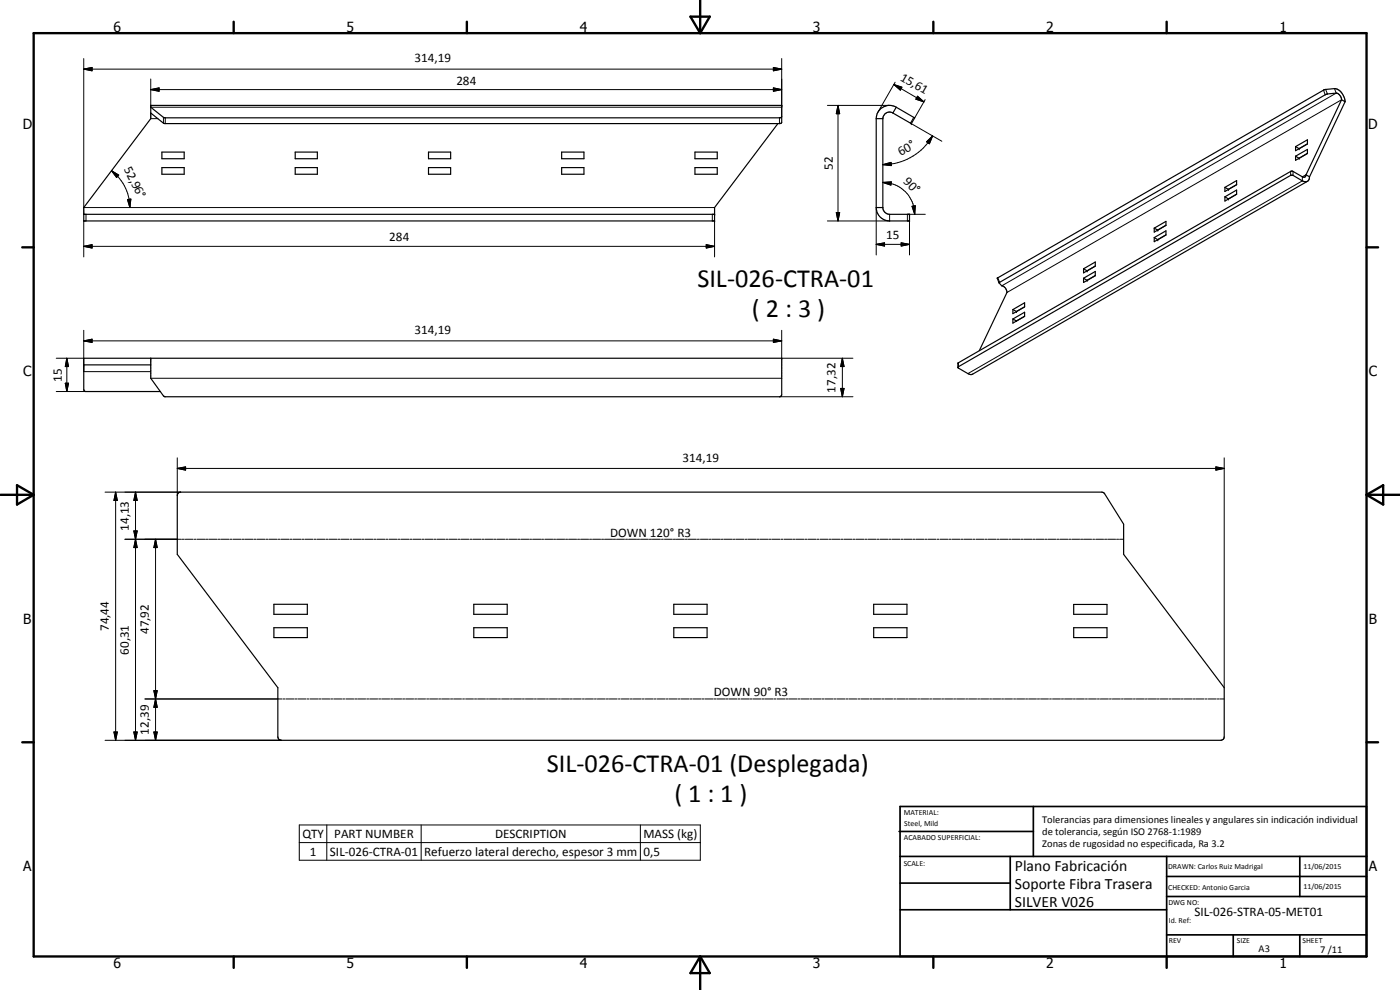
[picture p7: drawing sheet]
<svg xmlns="http://www.w3.org/2000/svg" width="420mm" height="297mm" viewBox="0 0 420 297" stroke-linecap="round" stroke-linejoin="round" font-family="sans-serif">
<g fill="none" stroke="#000" stroke-width=".35">
<path d="M45.2 33.9l4.2 3.2h184.7l.5-.4v-5.1h-189.4v4l-20.1 26.7v4h189.3v-4l19.1-25.2M45.2 32.2l4.2 3.1h184.7l.5-.2M263 35.6h2M263 35.6v26.7M265 35.6v26.7M268 33.9l5.5 3.1M268 33.9a1.98 1.98 0 0 0-3 1.7M269 32.2a4 4 0 0 0-6 3.4M269 32.2l5.4 3.1M269 32.2l-1 1.7M273.5 37v.1M274.4 35.3h.1"/>
<path d="M274.5 35.3l-1 1.8M402.6 29.9a2.02 2.02 0 0 0-1.6-2l-3.2 .5-98 56.4M402.6 29.9l1.1 .6M402.6 29.9l-10.6 22.6M403.7 30.5a4 4 0 0 0-3.2-3.9l-3.2 .4-98 56.4 .5 1.5M403.7 30.5l-10.7 22.5M48.6 45.6h6.7v2h-6.7zM48.6 50.3h6.7v2h-6.7zM88.6 45.6h6.6v2h-6.6zM88.6 50.3h6.6v2h-6.6zM128.6 45.6h6.6v2h-6.6zM128.6 50.3h6.6v2h-6.6z"/>
<path d="M168.6 45.6h6.6v2h-6.6zM168.6 50.3h6.6v2h-6.6zM208.6 45.6h6.7v2h-6.7zM208.6 50.3h6.7v2h-6.7zM367.6 59.1l3.5-2.1v1.3l-3.5 2zM371.1 55.4l-3.5 2v-1.2M371.1 58.3l-2.4 1.4-1.1-.6M371.1 55.4v-1.2l-3.5 2M371.1 55.4l-2.4 1.4-1.1-.6M388.8 46.9l3.6-2.1v1.3l-3.6 2zM392 52.5a.67 .67 0 0 1-.4 .6 .67 .67 0 0 1-.7-.1l-3-1.6h-.4l-99.9 57.5-.1 1.4 3.2 1.9 .6 .2 .7-.2 100.4-57.8M392 52.5l1 .5"/>
<path d="M392.4 54.4h-1.3l-3-1.8h-.8l-99.8 57.6M392.4 43.2v-1.2l-3.6 2M392.4 43.2l-2.5 1.4-1.1-.6M392.4 43.2l-3.6 2v-1.2M392.4 46l-2.5 1.5-1.1-.6M393 53l-.2 .9-.4 .5M25.1 64.3h189.3M263 62.3a4 4 0 0 0 4 4h6v-2h-6a2.09 2.09 0 0 1-2-2M263 62.3h2M328.7 79.8v-1.2l-3.5 2M328.7 79.8l-2.4 1.5-1.1-.7M328.7 79.8l-3.5 2.1v-1.3"/>
<path d="M349.9 67.6l-3.5 2v-1.1M349.9 70.5l-3.5 2v-1.2M349.9 70.5l-2.4 1.4-1.1-.6M349.9 67.6v-1.2l-3.5 2.1M349.9 70.5v-1.2l-3.5 2M349.9 67.6l-2.4 1.4-1.1-.5M299.8 84.8v.1M299.8 84.9l.8 .9a1.97 1.97 0 0 1 1.6 2l-8.3 17.4M304 95.7l1 .6M305 96.3v.1M307.5 92.1v-1.3l-3.5 2.1M307.5 92.1l-3.5 2v-1.2"/>
<path d="M307.5 94.9l-3.5 2v-1.2M307.5 94.9v-1.2l-3.5 2M307.5 94.9l-2.5 1.4M307.5 92.1l-2.5 1.4-1-.6M325.2 83.5l3.5-2.1v1.3l-3.5 2.1zM328.7 82.7l-2.4 1.4-1.1-.6M25.1 109.5h20.1M45.2 107.5v6l3.9 5.3 .3 .2h184.7l.5-.5v-11h-209.5v9.3l.5 .7h22.6M53.4 148l.8-.3h276.7l.6 .4 5.7 9.2v9l30.2 40-.1 15.2-.9 .6h-282.3l-.5-.4-.2-.6v-14.8l-30.2-40v-17.6zM82.2 181.3h10v3h-10zM82.2 188.3h10v3h-10zM142.2 181.3h10v3h-10z"/>
<path d="M142.2 188.3h10v3h-10zM202.2 181.3h10v3h-10zM202.2 188.3h10v3h-10zM262.2 181.3h10v3h-10zM262.2 188.3h10v3h-10zM322.2 181.4h10v2.9h-10zM322.2 188.3h10v3h-10z"/>
</g>
<g fill="none" stroke="#000" stroke-width=".3">
<path d="M25.1 17.6v44.7h189.3M234.6 17.6v17.5M25.1 20.7l2.5-.5v1.1zM25.1 20.7h209.5M45.2 26.9l2.5-.5v1zM45.2 32.2h189.4M45.2 35.6h2.2M45.2 26.9h189.4M45.2 23.7v7.9M49.1 35.2v1.8M49.6 35.3v1.8M232.1 26.4l2.5 .5-2.5 .5z"/>
<path d="M232.1 20.2l2.5 .5-2.5 .6zM233.9 35.3v1.8M248.3 31.6h18.7M251.5 31.6l.5 2.5h-1zM251.5 31.6v34.7M268.3 25.4l2.4 .8-.5 .9zM268.3 25.4l9 5.2M268.6 24.7l-5.1 8.9M274.2 35.2l-.9 1.8 9.3 5.4M275.4 28.9l1.9 1.7-2.4-.8zM277.7 29.9l-3.2 5.4M397.2 27.1l.5 1.3"/>
<path d="M397.8 26.8l.6 1.4M400.5 26.6l.5 1.3-100.4 57.9M402.6 29.9l-100.4 57.9M33.5 51.2l2.1 1.3-.6 .8zM33.5 51.2a14 14 0 0 1 5.5 11.1M38.3 59.9l1-.2-.3 2.6zM265 49.4l2.4-.7 .1 1zM265 54.7l2.5-.1-.1 .9zM265 54.7a9.5 9.5 0 0 1 7.2 3.3l1.2 1.8a9.3 9.3 0 0 1 1.1 4.5M278.1 42.5l1.8-1.7-1 2.3zM279.9 40.8a17.3 17.3 0 0 1-14.9 8.6M387.3 51.4v1.2"/>
<path d="M388.1 51.4v1.2M392 52.5l-1.1 .5v1.3l-100.4 57.8M25.1 73.9l2.5-.5v1zM25.1 73.9h189.3M25.1 66.3v10.8M25.8 64.3v2M212 73.4l2.4 .5-2.4 .5zM213.8 64.3v2M214.4 66.3v10.8M251 63.8h1l-.5 2.5zM263 73.3l2.5-.4v.9zM263 73.3h10"/>
<path d="M263 62.3v14.2M267 64.3v2h-18.7M270.5 72.9l2.5 .4-2.5 .5zM273 66.3v10.2M273.7 61.9l1-.2-.2 2.6zM277.7 64.3h-5.4v2M25.1 99.1v12.4h20.1M234.6 99.1v8.4h21.4M299.5 83.4l.5 1.3M16.9 107.5h8.2M16.9 117.5h8.9M19.6 115h1l-.5 2.5z"/>
<path d="M20.1 107.5l.5 2.5h-1zM20.1 107.5v10M25.1 102.3l2.5-.5v.9zM25.1 102.3h209.5M45.2 113.5h189.4M232.1 101.8l2.5 .5-2.5 .4zM233.9 119h22.1M252.3 116.5h1l-.5 2.5zM252.8 107.5l.5 2.5h-1zM252.8 107.5v11.5M287.6 108.8v1.2M53.2 137.4v11.3"/>
<path d="M367.4 137.4v68.9M31.5 147.7h22.7M34.7 147.7l.5 2.5h-1zM34.7 147.7v74.4M40.2 159.3h1l-.5 2.5zM40.2 159.3l1 5h-1l1-5zM40.7 147.7l.5 2.5h-1zM40.7 147.7v74.4M53.2 140.5l2.5-.4v1zM53.2 140.5h314.2M364.9 140.1l2.5 .4-2.5 .6zM37.5 161.8h16.9"/>
<path d="M40.7 161.8l.5 2.5h-1zM46.7 161.8l.5 2.5h-1zM46.7 161.8v60.3M54.7 161.8h.6M55.6 161.8h2.4M58.3 161.8h.6M59.2 161.8h2.4M61.9 161.8h.6M62.8 161.8h2.4M65.5 161.8h.6M66.4 161.8h2.4M69.1 161.8h.6"/>
<path d="M70 161.8h2.4M72.7 161.8h.6M73.6 161.8h2.4M76.3 161.8h.6M77.2 161.8h2.4M79.9 161.8h.6M80.8 161.8h2.4M83.5 161.8h.6M84.4 161.8h2.4M87.1 161.8h.6M88 161.8h2.4M90.7 161.8h.6"/>
<path d="M91.6 161.8h2.3M94.3 161.8h.6M95.2 161.8h2.4M97.9 161.8h.6M98.8 161.8h2.3M101.4 161.8h.7M102.4 161.8h2.3M105.1 161.8h.5M105.9 161.8h2.5M108.6 161.8h.7M109.5 161.8h2.4M112.2 161.8h.6"/>
<path d="M113.1 161.8h2.4M115.8 161.8h.6M116.7 161.8h2.4M119.4 161.8h.6M120.3 161.8h2.4M123 161.8h.6M123.9 161.8h2.4M126.6 161.8h.6M127.5 161.8h2.4M130.2 161.8h.6M131.1 161.8h2.4M133.8 161.8h.6"/>
<path d="M134.7 161.8h2.4M137.4 161.8h.6M138.3 161.8h2.4M141 161.8h.6M141.9 161.8h2.4M144.6 161.8h.6M145.5 161.8h2.4M148.2 161.8h.6M149.1 161.8h2.4M151.8 161.8h.5M152.7 161.8h2.4M155.4 161.8h.6"/>
<path d="M156.3 161.8h2.4M159 161.8h.5M159.8 161.8h2.5M162.5 161.8h.6M163.5 161.8h2.4M166.1 161.8h.6M167 161.8h2.4M169.7 161.8h.6M170.6 161.8h2.4M173.3 161.8h.6M174.2 161.8h2.4M176.9 161.8h.6"/>
<path d="M177.8 161.8h2.4M180.5 161.8h.6M181.4 161.8h2.4M184.1 161.8h.6M185 161.8h2.4M187.7 161.8h.6M188.6 161.8h2.4M191.3 161.8h.6M192.2 161.8h2.4M194.9 161.8h.6M195.8 161.8h2.4M198.5 161.8h.6"/>
<path d="M199.4 161.8h2.4M202.1 161.8h.6M203 161.8h2.4M205.7 161.8h.6M206.6 161.8h2.4M209.3 161.8h.6M210.2 161.8h2.4M212.9 161.8h.6M213.8 161.8h2.4M216.5 161.8h.6M217.4 161.8h2.4M220.1 161.8h.6"/>
<path d="M221 161.8h2.3M223.7 161.8h.6M224.6 161.8h2.4M227.3 161.8h.6M228.2 161.8h2.4M230.8 161.8h.7M231.8 161.8h2.3M234.5 161.8h.5M235.4 161.8h2.4M238 161.8h.7M239 161.8h2.3M241.6 161.8h.6"/>
<path d="M242.5 161.8h2.4M245.2 161.8h.6M246.2 161.8h2.3M248.8 161.8h.7M249.7 161.8h2.4M252.4 161.8h.6M253.3 161.8h2.4M256 161.8h.6M256.9 161.8h2.4M259.6 161.8h.6M260.5 161.8h2.4M263.2 161.8h.6"/>
<path d="M264.1 161.8h2.4M266.8 161.8h.6M267.7 161.8h2.4M270.4 161.8h.6M271.3 161.8h2.4M274 161.8h.6M274.9 161.8h2.4M277.6 161.8h.6M278.5 161.8h2.4M281.2 161.8h.6M282.1 161.8h2.4M284.8 161.8h.6"/>
<path d="M285.7 161.8h2.4M288.4 161.8h.6M289.3 161.8h2.4M292 161.8h.6M292.9 161.8h2.4M295.6 161.8h.6M296.4 161.8h2.5M299.2 161.8h.6M300 161.8h2.5M302.8 161.8h.5M303.6 161.8h2.5M306.4 161.8h.5"/>
<path d="M307.2 161.8h2.5M310 161.8h.5M310.8 161.8h2.5M313.6 161.8h.5M314.4 161.8h2.4M317.1 161.8h.6M318 161.8h2.5M320.7 161.8h.6M321.6 161.8h2.4M324.3 161.8h.6M325.2 161.8h2.4M327.9 161.8h.6"/>
<path d="M328.8 161.8h2.4M331.5 161.8h.6M332.4 161.8h2.4M335.1 161.8h.6M336 161.8h1.2M34.2 219.6h1l-.5 2.5zM40.2 219.6h1l-.5 2.5zM43.5 209.7h41.1M46.2 219.6h1l-.5 2.5zM46.2 207.2h1l-.5 2.5zM46.2 207.2l1 5h-1l1-5zM46.7 209.7l.5 2.5h-1z"/>
<path d="M84.9 209.7h.6M85.8 209.7h2.4M88.5 209.7h.6M89.4 209.7h2.4M92.1 209.7h.6M93 209.7h2.4M95.7 209.7h.6M96.6 209.7h2.4M99.3 209.7h.6M100.1 209.7h2.5M102.9 209.7h.6M103.8 209.7h2.4"/>
<path d="M106.5 209.7h.6M107.3 209.7h2.5M110.1 209.7h.5M110.9 209.7h2.5M113.7 209.7h.5M114.5 209.7h2.5M117.3 209.7h.5M118.1 209.7h2.5M120.9 209.7h.5M121.7 209.7h2.5M124.4 209.7h.6M125.3 209.7h2.4"/>
<path d="M128 209.7h.6M128.9 209.7h2.4M131.6 209.7h.6M132.5 209.7h2.4M135.2 209.7h.6M136.1 209.7h2.4M138.8 209.7h.6M139.7 209.7h2.4M142.4 209.7h.6M143.3 209.7h2.4M146 209.7h.6M146.9 209.7h2.4"/>
<path d="M149.6 209.7h.6M150.5 209.7h2.4M153.2 209.7h.6M154.1 209.7h2.4M156.8 209.7h.6M157.7 209.7h2.4M160.4 209.7h.6M161.3 209.7h2.4M164 209.7h.6M164.9 209.7h2.4M167.6 209.7h.6M168.5 209.7h2.4"/>
<path d="M171.1 209.7h.7M172.1 209.7h2.3M174.8 209.7h.6M175.7 209.7h2.4M178.4 209.7h.6M179.3 209.7h2.3M181.9 209.7h.7M182.8 209.7h2.4M185.6 209.7h.5M186.5 209.7h2.3M189.1 209.7h.7M190 209.7h2.4"/>
<path d="M192.7 209.7h.6M193.6 209.7h2.4M196.3 209.7h.6M197.3 209.7h2.3M199.9 209.7h.6M200.8 209.7h2.4M203.5 209.7h.6M204.4 209.7h2.4M207.1 209.7h.6M208 209.7h2.4M210.7 209.7h.6M211.6 209.7h2.4"/>
<path d="M214.3 209.7h.6M215.2 209.7h2.4M217.9 209.7h.6M218.8 209.7h2.4M221.5 209.7h.6M222.4 209.7h2.4M225.1 209.7h.6M226 209.7h2.4M228.7 209.7h.6M229.6 209.7h2.4M232.3 209.7h.6M233.2 209.7h2.4"/>
<path d="M235.9 209.7h.6M236.8 209.7h2.4M239.5 209.7h.6M240.4 209.7h2.4M243.1 209.7h.6M244 209.7h2.4M246.7 209.7h.6M247.6 209.7h2.4M250.3 209.7h.6M251.2 209.7h2.4M253.9 209.7h.6M254.8 209.7h2.3"/>
<path d="M257.5 209.7h.6M258.3 209.7h2.5M261.1 209.7h.6M261.9 209.7h2.4M264.6 209.7h.6M265.5 209.7h2.4M268.3 209.7h.5M269.1 209.7h2.5M271.8 209.7h.6M272.7 209.7h2.4M275.4 209.7h.6M276.3 209.7h2.4"/>
<path d="M279 209.7h.6M279.9 209.7h2.4M282.6 209.7h.6M283.5 209.7h2.4M286.2 209.7h.6M287.1 209.7h2.4M289.8 209.7h.6M290.7 209.7h2.4M293.4 209.7h.6M294.3 209.7h2.4M297 209.7h.6M297.9 209.7h2.4"/>
<path d="M300.6 209.7h.6M301.5 209.7h2.4M304.2 209.7h.6M305.1 209.7h2.4M307.8 209.7h.6M308.7 209.7h2.4M311.4 209.7h.6M312.3 209.7h2.4M315 209.7h.5M315.9 209.7h2.4M318.5 209.7h.7M319.5 209.7h2.3"/>
<path d="M322.1 209.7h.6M323 209.7h2.4M325.7 209.7h.6M326.7 209.7h2.3M329.3 209.7h.6M330.2 209.7h2.4M332.9 209.7h.6M333.8 209.7h2.4M336.5 209.7h.6M337.4 209.7h2.4M340.1 209.7h.6M341 209.7h2.4"/>
<path d="M343.7 209.7h.6M344.6 209.7h2.4M347.3 209.7h.6M348.2 209.7h2.4M350.9 209.7h.6M351.8 209.7h2.4M354.5 209.7h.6M355.4 209.7h2.4M358.1 209.7h.6M359 209.7h2.4M361.7 209.7h.6M362.6 209.7h2.4"/>
<path d="M365.3 209.7h.6M366.2 209.7h1.2M31.5 222.1h52.9M89.8 247.5h120.4v10.6h-120.4zM89.8 252.8h120.4M98.1 247.5v10.6M126.4 247.5v10.6M192.2 247.5v10.6"/>
</g>
<g fill="#000">
<circle cx="45.2" cy="31.6" r=".18"/>
<circle cx="234.6" cy="31.6" r=".18"/>
<circle cx="273.5" cy="37.1" r=".18"/>
<circle cx="368.7" cy="59.7" r=".18"/>
<circle cx="368.7" cy="56.8" r=".18"/>
<circle cx="389.9" cy="47.5" r=".18"/>
<circle cx="389.9" cy="44.6" r=".18"/>
<circle cx="214.4" cy="66.3" r=".18"/>
<circle cx="214.4" cy="64.3" r=".18"/>
<circle cx="273" cy="66.3" r=".18"/>
<circle cx="273" cy="64.3" r=".18"/>
<circle cx="347.5" cy="69" r=".18"/>
<circle cx="347.5" cy="71.9" r=".18"/>
<circle cx="305" cy="93.5" r=".18"/>
<circle cx="326.3" cy="84.1" r=".18"/>
<circle cx="326.3" cy="81.3" r=".18"/>
</g>
<g fill="none" stroke="#000" stroke-width=".71">
<path d="M10.1 9.9h400v277.1h-400zM70.1 6.5v3.4M140.1 6.5v3.4M207.2 5h5.8l-2.9 4.9zM210.1 0v9.9M280.1 6.5v3.4M350.1 6.5v3.4M6.7 74.2h3.4M410.1 74.2h3.5M.1 148.5h10M5.1 145.6l5 2.9-5 2.9zM410.1 148.5h10"/>
<path d="M410.1 148.5l5-2.9v5.8zM6.7 222.7h3.4M410.1 222.7h3.5M70.1 287v3.4M140.1 287v3.4M210.1 287v10M210.1 287l2.9 5h-5.8zM280.1 287v3.4M350.1 287v3.4"/>
</g>
<g fill="none" stroke="#000" stroke-width=".51">
<path d="M269.8 249.5h40.3M270.1 242h140v45h-140zM270.1 257h140M303.2 257v16M310.1 242v15M350.1 257v30M390.1 257v12M270.1 265h33.1M270.1 273h80M350.1 269h60M350.1 263h60M350.1 280.5h60"/>
<path d="M370.1 280.5v6.5M390.1 280.5v6.5"/>
</g>
<g fill="#000">
<path d="M25.1 20.7l2.5-.5v1.1zM45.2 26.9l2.5-.5v1zM232.1 26.4l2.5 .5-2.5 .5zM232.1 20.2l2.5 .5-2.5 .6zM251.5 31.6l.5 2.5h-1zM268.3 25.4l2.4 .8-.5 .9zM275.4 28.9l1.9 1.7-2.4-.8zM33.5 51.2l2.1 1.3-.6 .8zM38.3 59.9l1-.2-.3 2.6zM265 49.4l2.4-.7 .1 1zM265 54.7l2.5-.1-.1 .9zM278.1 42.5l1.8-1.7-1 2.3z"/>
<path d="M25.1 73.9l2.5-.5v1zM212 73.4l2.4 .5-2.4 .5zM251 63.8h1l-.5 2.5zM263 73.3l2.5-.4v.9zM270.5 72.9l2.5 .4-2.5 .5zM273.7 61.9l1-.2-.2 2.6zM19.6 115h1l-.5 2.5zM20.1 107.5l.5 2.5h-1zM25.1 102.3l2.5-.5v.9zM232.1 101.8l2.5 .5-2.5 .4zM252.3 116.5h1l-.5 2.5zM252.8 107.5l.5 2.5h-1z"/>
<path d="M34.7 147.7l.5 2.5h-1zM40.2 159.3h1l-.5 2.5zM40.7 147.7l.5 2.5h-1zM53.2 140.5l2.5-.4v1zM364.9 140.1l2.5 .4-2.5 .6zM40.7 161.8l.5 2.5h-1zM46.7 161.8l.5 2.5h-1zM34.2 219.6h1l-.5 2.5zM40.2 219.6h1l-.5 2.5zM46.2 219.6h1l-.5 2.5zM46.2 207.2h1l-.5 2.5zM46.7 209.7l.5 2.5h-1z"/>
</g>
<g font-size="7.9">
<text x="209.3" y="86.1">SIL-026-CTRA-01</text>
<text x="225.7" y="95.1">( 2 : 3 )</text>
<text x="164.2" y="231.5">SIL-026-CTRA-01 (Desplegada)</text>
<text x="202.4" y="240.5">( 1 : 1 )</text>
</g>
<g font-size="4.7">
<text x="304.6" y="261.2">Plano Fabricación</text>
<text x="304.6" y="266.6">Soporte Fibra Trasera</text>
<text x="304.6" y="272">SILVER V026</text>
</g>
<g font-size="4.2">
<text x="34" y="9.6">6</text>
<text x="104" y="9.6">5</text>
<text x="174" y="9.6">4</text>
<text x="244" y="9.6">3</text>
<text x="314" y="9.6">2</text>
<text x="384" y="9.6">1</text>
<text x="6.8" y="38.7">D</text>
<text x="410.6" y="38.7">D</text>
<text x="7" y="112.9">C</text>
<text x="410.8" y="112.9">C</text>
<text x="7" y="187.1">B</text>
<text x="410.8" y="187.1">B</text>
<text x="7" y="261.4">A</text>
<text x="410.8" y="261.4">A</text>
<text x="34" y="290.4">6</text>
<text x="104" y="290.4">5</text>
<text x="174" y="290.4">4</text>
<text x="244" y="290.4">3</text>
<text x="314" y="290.4">2</text>
<text x="384" y="290.4">1</text>
</g>
<g font-size="3.9">
<text x="124.4" y="18.7">314,19</text>
<text x="269.9" y="24" transform="rotate(30 269.9 24)">15,61</text>
<text x="137" y="25.4">284</text>
<text x="270.3" y="46.8" transform="rotate(-30 270.3 46.8)">60°</text>
<text x="37.1" y="50.6" transform="rotate(64 37.1 50.6)">52,96°</text>
<text x="249.9" y="51" transform="rotate(-90 249.9 51)">52</text>
<text x="271" y="54.6" transform="rotate(45 271 54.6)">90°</text>
<text x="266" y="71.8">15</text>
<text x="116.8" y="72.3">284</text>
<text x="124.4" y="100.2">314,19</text>
<text x="18.5" y="114.5" transform="rotate(-90 18.5 114.5)">15</text>
<text x="250.7" y="117.8" transform="rotate(-90 250.7 117.8)">17,32</text>
<text x="204.8" y="138.5">314,19</text>
<text x="38.6" y="159.3" transform="rotate(-90 38.6 159.3)">14,13</text>
<text x="183.1" y="161">DOWN 120° R3</text>
<text x="32.6" y="189.4" transform="rotate(-90 32.6 189.4)">74,44</text>
<text x="44.7" y="190.2" transform="rotate(-90 44.7 190.2)">47,92</text>
<text x="38.6" y="196.5" transform="rotate(-90 38.6 196.5)">60,31</text>
<text x="214.2" y="208.9">DOWN 90° R3</text>
<text x="44.7" y="220.4" transform="rotate(-90 44.7 220.4)">12,39</text>
<text x="90.8" y="251.4">QTY</text>
<text x="100.3" y="251.4">PART NUMBER</text>
<text x="148.6" y="251.4">DESCRIPTION</text>
<text x="193.1" y="251.5">MASS (kg)</text>
<text x="93" y="256.7">1</text>
<text x="99" y="256.8">SIL-026-CTRA-01</text>
<text x="127.3" y="256.8">Refuerzo lateral derecho, espesor 3 mm</text>
<text x="193.1" y="256.8">0,5</text>
<text x="358.5" y="275">SIL-026-STRA-05-MET01</text>
</g>
<g font-size="3.1">
<text x="312.7" y="246.8">Tolerancias para dimensiones lineales y angulares sin indicación individual</text>
<text x="312.7" y="250.4">de tolerancia, según ISO 2768-1:1989</text>
<text x="312.7" y="254">Zonas de rugosidad no especificada, Ra 3.2</text>
<text x="377.7" y="285.6">A3</text>
<text x="396.2" y="285.9">7 /11</text>
</g>
<g font-size="2.4">
<text x="271.2" y="244.4">MATERIAL:</text>
<text x="271.3" y="252">ACABADO SUPERFICIAL:</text>
<text x="271.4" y="247.9">Steel, Mild</text>
<text x="271.2" y="259.7">SCALE:</text>
<text x="350.6" y="260.8">DRAWN: Carlos Ruiz Madrigal</text>
<text x="391.2" y="260.6">11/06/2015</text>
<text x="350.6" y="267">CHECKED: Antonio Garcia</text>
<text x="391.2" y="266.7">11/06/2015</text>
<text x="350.6" y="271.4">DWG NO:</text>
<text x="350.8" y="276.9">Id. Ref:</text>
<text x="350.8" y="282.8">REV</text>
<text x="371.2" y="282.9">SIZE</text>
<text x="390.9" y="282.9">SHEET</text>
</g>
</svg>
